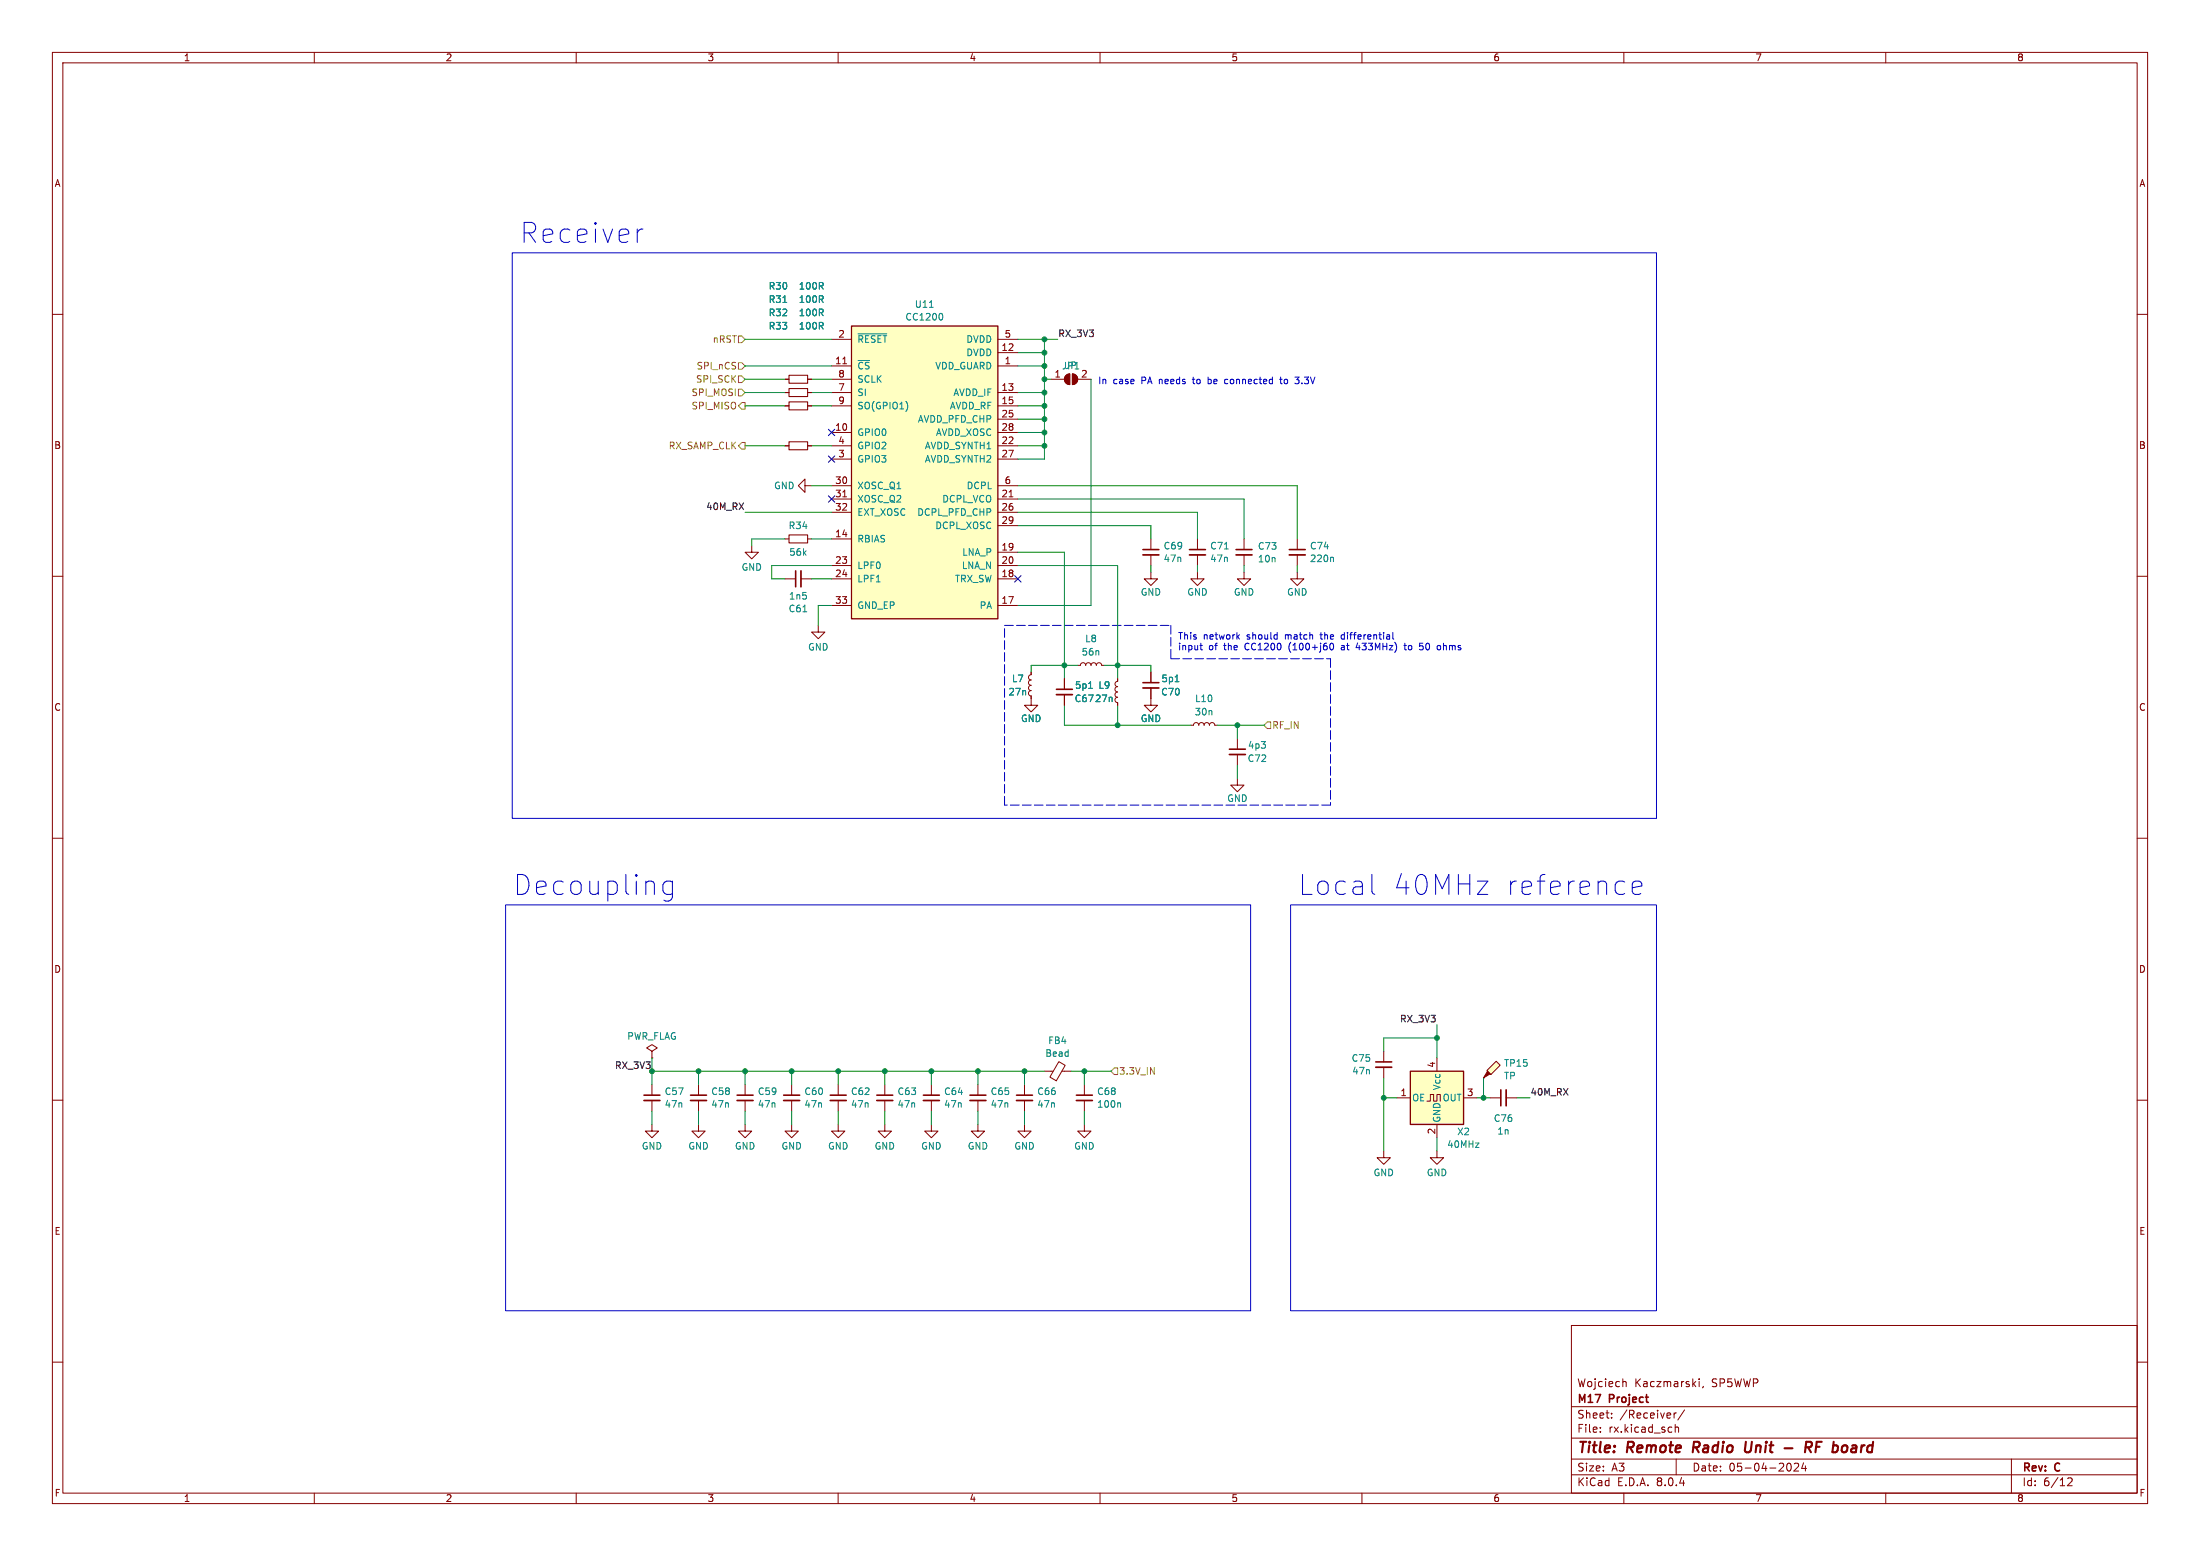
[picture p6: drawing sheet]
<svg xmlns="http://www.w3.org/2000/svg" width="420mm" height="297mm" viewBox="0 0 420 297" stroke-linecap="round" stroke-linejoin="round" font-family="sans-serif">
<g fill="none" stroke="#840000" stroke-width=".19">
<path d="M10 10h400v277h-400zM12 12h396v273h-396zM60 10v2M110 10v2M160 10v2M210 10v2M260 10v2M310 10v2M360 10v2M10 60h2M408 60h2M149.9 74.9h.7"/>
<path d="M149.9 77.5h.7M149.9 72.4h.7M154.2 74.9h.7M154.2 77.5h.7M154.2 72.4h.7M153.7 92.7v-1.3l-1.3 1.3 1.3 1.3v-1.3h1.2M10 110h2M149.9 110.5h2M149.9 102.9h.7M152.9 110.5h2M154.2 102.9h.7M219.7 102.9v2"/>
<path d="M219.7 105.9v2.1M228.6 109.2v1.3h1.3l-1.3 1.3-1.3-1.3h1.3M228.6 102.9v2M228.6 105.9v2.1M237.5 109.2v1.3h1.3l-1.3 1.3-1.3-1.3h1.3M237.5 102.9v2M237.5 105.9v2.1M408 110h2M196.8 129.8l-.3 .1-.2 .3 .2 .4 .3 .2-.4 .2v.5l.2 .2 .2 .1-.3 .2-.2 .3 .2 .4 .3 .1v1.8h1.3l-1.3 1.3-1.2-1.3h1.2M196.8 128.3v.5l-.3 .1-.2 .4 .2 .3 .3 .2M203.2 129.5v2.1M203.2 132.6v2"/>
<path d="M213.4 132.1l-.5 .3v.5l.5 .2-.4 .1-.2 .4 .2 .4 .4 .1v.5M213.4 129.5v.6l-.4 .1-.1 .4 .1 .3 .4 .2-.4 .1-.2 .4 .2 .3 .4 .2M219.7 131.3v3.3h1.3l-1.3 1.3-1.3-1.3h1.3M219.7 128.3v2M10 160h2M408 160h2M10 210h2M142.2 214.6v1.3h1.3l-1.3 1.3-1.2-1.3h1.2M142.2 207v2M142.2 210.1v2M151.1 214.6v1.3h1.3l-1.3 1.3-1.2-1.3h1.2M151.1 207v2"/>
<path d="M151.1 210.1v2M177.8 214.6v1.3h1.3l-1.3 1.3-1.3-1.3h1.3M199.4 204.5h1.6M202.1 202.6l1.3 .8-1.7 2.9-1.3-.7zM202.7 204.5h1.8M207 214.6v1.3h1.3l-1.3 1.3-1.3-1.3h1.3M207 207v2M207 210.1v2M264.2 200.7v2M264.2 203.7v2M408 210h2M10 260h2"/>
<path d="M300 253h108v32h-108zM408 260h2M300 278.5h108M300 274.5h108M300 268.5h108M305.5 273.2v.2M305.5 272.5v.1M307.7 270.5v.2M307.7 269.8v.1M310 263.7h.2l.2 .2v.8M319.6 269.7v1M319.8 271.9v1.5"/>
<path d="M319.8 272.5l.2-.1 .4 .1v.9M320 278.5v3M320 269.7l-.3 .1-.1 .2M321.6 269.1l-1.3 1.9M324.4 263.2v.1M324.4 263.7v1M325.2 264.6l-.2 .3M341.3 279.4l.1-.1a.8 .8 0 0 1 .6 .7 .8 .8 0 0 1-.6 .8l-.1-.1M342.5 279.4l.6-.1 .2 .1 .1 .3-1 1.1h1M344.3 279.2l-.4 1.1h1M344.7 279.8v1M384 278.5v6.5"/>
<path d="M60 285v2M110 285v2M160 285v2M210 285v2M260 285v2M300 281.5h108M310 285v2M360 285v2M394.7 282.2l.6-.1 .2 .1 .1 .3-.9 1.1h.9"/>
</g>
<path d="M323.4 275.2l-.3 2M333.3 275.2l-.2 1.6 .2 .3a.66 .66 0 0 0 .8-.1M340.7 276.4h1.5M344.7 276.3h.8a.55 .55 0 0 0 .4-.5 .55 .55 0 0 0-.3-.6h-.8l-.2 2M345.2 276.3l.5 .9M346.7 276.2h.7M347.8 275.2h-1l-.2 2" fill="none" stroke="#840000" stroke-width=".4"/>
<path d="M152.9 109v3M218.2 105.9h3M227.1 105.9h3M236 105.9h3M201.7 132.6h3M218.2 131.3h3M140.7 210.1h3.1M149.6 210.1h3.1M205.5 210.1h3M262.6 203.7h3.1" fill="none" stroke="#840000" stroke-width=".33"/>
<path d="M151.9 109v3M218.2 104.9h3M227.1 104.9h3M236 104.9h3M201.7 131.6h3M218.2 130.3h3M140.7 209h3.1M149.6 209h3.1M205.5 209h3M262.6 202.7h3.1" fill="none" stroke="#840000" stroke-width=".3"/>
<path d="M149.5 57.7h.7M153.3 116.8h.7M233.8 104.8h.7M207.8 131.4h.8M224.3 130.1h.8M213.7 210.5l.2 .2v.6" fill="none" stroke="#008484" stroke-width=".19"/>
<path d="M150.6 74.2h3.6v1.5h-3.6zM150.6 76.7h3.6v1.5h-3.6zM150.6 71.6h3.6v1.6h-3.6zM150.6 102.1h3.6v1.5h-3.6z" fill="none" stroke="#840000" stroke-width=".2"/>
<path d="M283.8 204.3l1.8-1.7 .8 .7-1.8 1.8z" fill="#ffffc2"/>
<path d="M284 204.5l.5 .5-1.3 .7z" fill="#840000" stroke="#840000" stroke-width=".19"/>
<path d="M283.2 205.7h.1M283.8 204.3l1.8-1.7 .8 .7-1.8 1.8z" fill="none" stroke="#840000" stroke-width=".19"/>
<path d="M269.2 204.5h10.2v10.1h-10.2z" fill="#ffffc2"/>
<path d="M269.2 204.5h10.2v10.1h-10.2z" fill="none" stroke="#840000" stroke-width=".25"/>
<g fill="none" stroke="#840000" stroke-width=".19">
<path d="M149.9 85.1h.7M154.2 85.1h.7M156.2 119.4v1.3h1.3l-1.3 1.2-1.3-1.2h1.3M219.7 109.2v1.3h1.3l-1.3 1.3-1.3-1.3h1.3M205.7 127h.5l.2-.4 .4-.1 .3 .1 .2 .4 .1-.4 .4-.1 .3 .1 .2 .4 .1-.4 .4-.1 .3 .1 .2 .4 .1-.4 .4-.1 .4 .1 .1 .4h.5M124.5 214.6v1.3h1.2l-1.2 1.3-1.3-1.3h1.3M124.5 200.7l1-.7-1-.6-1.1 .6 1.1 .7v1.2M124.5 201.9h.1M124.5 207v2M124.5 210.1v2M160 214.6v1.3h1.3l-1.3 1.3-1.3-1.3h1.3M160 207v2"/>
<path d="M160 210.1v2M168.9 214.6v1.3h1.3l-1.3 1.3-1.3-1.3h1.3M168.9 207v2M168.9 210.1v2M177.8 207v2M177.8 210.1v2M186.7 214.6v1.3h1.3l-1.3 1.3-1.3-1.3h1.3M186.7 207v2M186.7 210.1v2M195.6 214.6v1.3h1.2l-1.2 1.3-1.3-1.3h1.3M195.6 207v2M195.6 210.1v2"/>
<path d="M264.2 219.7v1.3h1.2l-1.2 1.2-1.3-1.2h1.3M266.7 209.6h2.5M272.4 210.2h.6v-1.3h.7v1.3h.6v-1.3h.7v1.3M274.3 219.7v1.3h1.3l-1.3 1.2-1.3-1.2h1.3M274.3 201.9v2.6M274.3 214.6v2.6M279.4 209.6h2.5M284.5 209.6h2M287.5 209.6h2.1"/>
</g>
<path d="M122.9 210.1h3.1M158.5 210.1h3M167.4 210.1h3M176.3 210.1h3M185.2 210.1h3M194.1 210.1h3M287.5 208v3.1" fill="none" stroke="#840000" stroke-width=".33"/>
<path d="M122.9 209h3.1M158.5 209h3M167.4 209h3M176.3 209h3M185.2 209h3M194.1 209h3M286.5 208v3.1" fill="none" stroke="#840000" stroke-width=".3"/>
<path d="M150.6 84.3h3.6v1.6h-3.6z" fill="none" stroke="#840000" stroke-width=".2"/>
<path d="M162.6 62.2h27.9v55.9h-27.9z" fill="#ffffc2"/>
<path d="M162.6 62.2h27.9v55.9h-27.9z" fill="none" stroke="#840000" stroke-width=".25"/>
<g fill="none" stroke="#840000" stroke-width=".19">
<path d="M149.9 74.9h.7M149.9 77.5h.7M149.9 72.4h.7M154.2 74.9h.7M154.2 77.5h.7M154.2 72.4h.7M158.7 69.9h3.9M158.7 74.9h3.9M158.7 77.5h3.9M158.7 64.8h3.9M158.7 72.4h3.9M160.9 69.4h.7"/>
<path d="M190.5 69.9h3.8M190.5 67.3h3.8M190.5 74.9h3.8M190.5 77.5h3.8M190.5 64.8h3.8M200.7 72.4h2.5M203.5 71.7l.7-.3v2a1.02 1.02 0 0 1-.9-.6 1.02 1.02 0 0 1 .2-1.1zM204.7 71.4a1.02 1.02 0 0 1 1 1 1.02 1.02 0 0 1-1 1zM205.7 72.4h2.6M149.9 85.1h.7M154.2 85.1h.7M158.7 82.6h3.9"/>
<path d="M158.7 95.3h3.9M158.7 85.1h3.9M158.7 97.8h3.9M158.7 87.6h3.9M158.7 92.7h3.9M160.9 94.8h.7M190.5 82.6h3.8M190.5 95.3h3.8M190.5 85.1h3.8M190.5 80h3.8M190.5 97.8h3.8M190.5 87.6h3.8"/>
<path d="M190.5 92.7h3.8M192.6 94.8h.8M143.5 104.1v1.3h1.3l-1.3 1.3-1.3-1.3h1.3M158.7 102.9h3.9M158.7 115.6h3.9M158.7 110.5h3.9M158.7 108h3.9M190.5 115.6h3.8M190.5 110.5h3.8M190.5 105.4h3.8M190.5 108h3.8M190.5 100.3h3.8"/>
<path d="M247.6 109.2v1.3h1.3l-1.3 1.3-1.2-1.3h1.2M247.6 102.9v2M247.6 105.9v2.1M196.8 128.3v.5M196.8 132.8v.6M203.2 129.5v2.1M203.2 132.6v2M213.4 129.5v.5M213.4 134.1v.5M219.7 128.3v2M219.7 131.3v2.1M227.3 138.4h.5l.2-.3 .3-.2 .4 .2 .2 .3 .1-.3 .4-.2 .3 .2 .2 .3 .1-.3 .4-.2 .3 .2 .2 .3 .1-.3 .4-.2 .4 .2 .1 .3h.5"/>
<path d="M236.2 148.6v1.3h1.3l-1.3 1.2-1.3-1.2h1.3M236.2 141v2M236.2 144v2.1M133.3 214.6v1.3h1.3l-1.3 1.3-1.2-1.3h1.2M133.3 207v2M133.3 210.1v2"/>
</g>
<path d="M149.5 57.7h.7M177.4 58.7h.8M179.7 59.8a.79 .79 0 0 1 0 1.3M163.8 63.7h5.5M173.2 77l.1 .4-.1 .8M205.2 70.4h.8M254.4 106.4l.2 .1v.7M207.8 131.4h.8M224.3 130.1h.8" fill="none" stroke="#008484" stroke-width=".19"/>
<g fill="#840000" stroke="#840000" stroke-width=".19">
<path d="M203.5 71.7l.7-.3v2a1.02 1.02 0 0 1-.9-.6 1.02 1.02 0 0 1 .2-1.1z"/>
<path d="M204.7 71.4a1.02 1.02 0 0 1 1 1 1.02 1.02 0 0 1-1 1z"/>
</g>
<path d="M246.1 105.9h3.1M234.7 144h3M131.8 210.1h3.1" fill="none" stroke="#840000" stroke-width=".33"/>
<path d="M246.1 104.9h3.1M234.7 143h3M131.8 209h3.1" fill="none" stroke="#840000" stroke-width=".3"/>
<path d="M141 71.8h.6l.6 .6-.6 .6h-.6zM141 69.2h.6l.6 .7-.6 .6h-.6zM141 74.3h.6l.6 .6-.6 .7h-.6zM141 64.1h.6l.6 .7-.6 .6h-.6zM141.6 76.8h.6v1.3h-.6l-.6-.6zM141.6 84.5h.6v1.2h-.6l-.6-.6zM241.9 137.8h.7v1.3h-.7l-.6-.7zM212.7 203.8h.7v1.3h-.7l-.6-.6z" fill="none" stroke="#848400" stroke-width=".19"/>
<g fill="none" stroke="#0000c2" stroke-width=".19">
<path d="M97.8 48.3h218.4v107.9h-218.4zM122.7 43.7h-.3l-.6 .4M230.6 72v1.2M230.6 73.2h.2M230.8 72.4l-.2 .1M234.3 72.4h-.3l-.2 .2v.5l.5 .1M244.3 72.4h.5M244.5 72v1.1l.3 .1M247.2 72h.8l-.4 .5h.3l.1 .2M248 73l-.3 .2h-.3M229.1 123.2h.4M229.2 122.8v1.1l.3 .1"/>
<path d="M236.3 121.5l.3 .5M236.6 121.2l-.5 .4M254.2 122.8l-.3 .2M254.3 122.8a.72 .72 0 0 1-.1 1.2l-.3-.2M256.2 121.2l-.2 .2 .2 .5M256.2 123.6l-.2 .1 .2 .3M256.2 123.2l-.1 .1M259.2 122.7l-.3 .9h.8M265.9 120.7v1.1l.2 .2M268 123.2h.5M268.2 122.8v1.1l.3 .1M271 122.8h.6"/>
<path d="M271.2 123.3h.3l.2 .2M271.7 123.8l-.2 .2h-.3M274.6 123.2l.3 .1 .1 .1v.5l-.4 .1M96.5 172.7h142.3v77.5h-142.3zM128.4 168.4l-.4-.2h-.7l-.6 .3-.1 .4v1.1l.3 .5 .4 .2h.7l.4-.2M128.4 168.2v3.1a1.03 1.03 0 0 1-1.7 .5M246.4 172.7h69.8v77.5h-69.8zM261.9 166.9v3.3l.2 .3 .3 .2M282 168.2h2l-2 2.5h2M311.6 169.5l1.8-.4-.2-.7-.3-.2h-.7l-.4 .2-.2 .3v1.5l.2 .3 .4 .2h.7l.3-.2"/>
</g>
<path d="M191.8 119.4h31.7M223.5 119.4v6.3M223.5 125.7h30.5M254 125.7v28M191.8 153.7v-34.3M254 153.7h-62.2" fill="none" stroke="#0000c2" stroke-width=".19" stroke-dasharray="1.7 .6"/>
<g fill="none" stroke="#008400" stroke-width=".19">
<path d="M142.2 74.9h7.7M142.2 64.8h16.5M142.2 69.9h16.5M142.2 72.4h7.7M142.2 77.5h7.7M154.9 74.9h3.8M154.9 72.4h3.8M154.9 77.5h3.8M194.3 74.9h5.1M194.3 67.3h5.1M194.3 64.8h7.6M194.3 69.9h5.1"/>
<path d="M194.3 77.5h5.1M199.4 64.8v22.8h-5.1M199.4 72.4h1.3M208.3 72.4v43.2h-14M142.2 97.8h16.5M142.2 85.1h7.7M154.9 92.7h3.8M154.9 85.1h3.8M194.3 97.8h34.3v5.1M194.3 92.7h53.3v10.2M194.3 95.3h43.2v7.6M194.3 82.6h5.1"/>
<path d="M194.3 85.1h5.1M194.3 80h5.1M149.9 102.9h-6.4v1.2M154.9 110.5h3.8M154.9 102.9h3.8M158.7 108h-11.4v2.5h2.6M158.7 115.6h-2.5v3.8M194.3 100.3h25.4v2.6M194.3 105.4h8.9v24.1M194.3 108h19.1v21.5M219.7 108v1.2M228.6 108v1.2"/>
<path d="M237.5 108v1.2M247.6 108v1.2M203.2 134.6v3.8h24.1M205.7 127h-8.9v1.3M210.8 127h8.9v1.3M213.4 134.6v3.8M232.4 138.4h8.9M236.2 138.4v2.6M236.2 146.1v2.5M274.3 198.1h-10.1v2.6M274.3 195.6v6.3M124.5 204.5h74.9"/>
<path d="M124.5 201.9v5.1M124.5 212.1v2.5M133.3 204.5v2.5M133.3 212.1v2.5M142.2 204.5v2.5M142.2 212.1v2.5M151.1 204.5v2.5M151.1 212.1v2.5M160 204.5v2.5M160 212.1v2.5M168.9 204.5v2.5M168.9 212.1v2.5"/>
<path d="M177.8 204.5v2.5M177.8 212.1v2.5M186.7 204.5v2.5M186.7 212.1v2.5M195.6 204.5v2.5M195.6 212.1v2.5M204.5 204.5h7.6M207 204.5v2.5M207 212.1v2.5M264.2 205.7v14M264.2 209.6h2.5M274.3 217.2v2.5"/>
<path d="M281.9 209.6h2.6M283.2 205.7v3.9M289.6 209.6h2.5"/>
</g>
<path d="M158.1 87l1.3 1.2M158.1 81.9l1.3 1.3M158.1 94.6l1.3 1.3M159.4 87l-1.3 1.2M159.4 81.9l-1.3 1.3M159.4 94.6l-1.3 1.3M193.7 109.9l1.2 1.2M194.9 109.9l-1.2 1.2" fill="none" stroke="#000084" stroke-width=".19"/>
<g fill="#008400" stroke="#008400" stroke-width=".19">
<circle cx="264.2" cy="209.6" r=".46"/>
<circle cx="283.2" cy="209.6" r=".46"/>
<circle cx="207" cy="204.5" r=".46"/>
<circle cx="195.6" cy="204.5" r=".46"/>
<circle cx="274.3" cy="198.1" r=".46"/>
<circle cx="199.4" cy="69.9" r=".46"/>
<circle cx="199.4" cy="74.9" r=".46"/>
<circle cx="199.4" cy="72.4" r=".46"/>
<circle cx="199.4" cy="67.3" r=".46"/>
<circle cx="199.4" cy="64.8" r=".46"/>
<circle cx="199.4" cy="82.6" r=".46"/>
<circle cx="199.4" cy="85.1" r=".46"/>
<circle cx="199.4" cy="80" r=".46"/>
<circle cx="199.4" cy="77.5" r=".46"/>
<circle cx="203.2" cy="127" r=".46"/>
<circle cx="186.7" cy="204.5" r=".46"/>
<circle cx="177.8" cy="204.5" r=".46"/>
<circle cx="168.9" cy="204.5" r=".46"/>
<circle cx="160" cy="204.5" r=".46"/>
<circle cx="213.4" cy="127" r=".46"/>
<circle cx="213.4" cy="138.4" r=".46"/>
<circle cx="236.2" cy="138.4" r=".46"/>
<circle cx="142.2" cy="204.5" r=".46"/>
<circle cx="151.1" cy="204.5" r=".46"/>
<circle cx="124.5" cy="204.5" r=".46"/>
<circle cx="133.3" cy="204.5" r=".46"/>
</g>
<g font-size="5.3" fill="#0000c2">
<text x="99.1" y="46.7">Receiver</text>
<text x="97.8" y="171.2">Decoupling</text>
<text x="247.6" y="171.2">Local</text>
<text x="265.5" y="171.2">40MHz</text>
<text x="286.8" y="171.2">reference</text>
</g>
<g font-size="2.8" fill="#840000">
<text x="301" y="277.9">Title:</text>
<text x="310.6" y="277.9">Remote</text>
<text x="324" y="277.9">Radio</text>
<text x="334.7" y="277.9">Unit</text>
<text x="347.8" y="277.9">RF</text>
<text x="353.9" y="277.9">board</text>
</g>
<g font-size="2.1" fill="#840000">
<text x="301" y="268.2">M17</text>
<text x="301" y="265">Wojciech</text>
<text x="307.3" y="268.2">Project</text>
<text x="312" y="265">Kaczmarski,</text>
<text x="326.8" y="265">SP5WWP</text>
<text x="301" y="273.7">File:</text>
<text x="301" y="271">Sheet:</text>
<text x="307.1" y="273.7">rx.kicad_sch</text>
<text x="309.2" y="271">/Receiver/</text>
<text x="301" y="281.1">Size:</text>
<text x="307.6" y="281.1">A3</text>
<text x="323" y="281.1">Date:</text>
<text x="330" y="281.1">05-04-2024</text>
<text x="386" y="281.3">Rev:</text>
<text x="392.4" y="281.3">C</text>
<text x="301" y="283.9">KiCad</text>
<text x="308.7" y="283.9">E.D.A.</text>
<text x="316.3" y="283.9">8.0.4</text>
<text x="386" y="283.9">Id:</text>
<text x="390.1" y="283.9">6/12</text>
</g>
<g font-size="1.8" fill="#840000">
<text x="35" y="11.9">1</text>
<text x="85" y="11.9">2</text>
<text x="135" y="11.9">3</text>
<text x="185" y="11.9">4</text>
<text x="235" y="11.9">5</text>
<text x="285" y="11.9">6</text>
<text x="335" y="11.9">7</text>
<text x="385" y="11.9">8</text>
<text x="10.3" y="35.9">A</text>
<text x="408.3" y="35.9">A</text>
<text x="159.9" y="64.5">2</text>
<text x="191.7" y="64.5">5</text>
<text x="159.3" y="69.6">11</text>
<text x="191.1" y="67.1">12</text>
<text x="191.7" y="69.6">1</text>
<text x="159.9" y="74.7">7</text>
<text x="159.9" y="72.1">8</text>
<text x="159.9" y="77.2">9</text>
<text x="191.1" y="74.7">13</text>
<text x="191.1" y="77.2">15</text>
<text x="201.2" y="72.1">1</text>
<text x="206.3" y="72.1">2</text>
<text x="159.3" y="82.3">10</text>
<text x="191.1" y="79.8">25</text>
<text x="191.1" y="82.3">28</text>
<text x="10.3" y="85.9">B</text>
<text x="159.9" y="87.4">3</text>
<text x="159.9" y="84.8">4</text>
<text x="191.1" y="84.8">22</text>
<text x="191.1" y="87.4">27</text>
<text x="408.2" y="85.9">B</text>
<text x="159.3" y="92.5">30</text>
<text x="159.3" y="95">31</text>
<text x="191.1" y="95">21</text>
<text x="191.7" y="92.5">6</text>
<text x="159.3" y="97.5">32</text>
<text x="191.1" y="97.5">26</text>
<text x="191.1" y="100.1">29</text>
<text x="159.3" y="102.6">14</text>
<text x="159.3" y="107.7">23</text>
<text x="191.1" y="105.2">19</text>
<text x="191.1" y="107.7">20</text>
<text x="159.3" y="110.2">24</text>
<text x="191.1" y="110.2">18</text>
<text x="159.3" y="115.3">33</text>
<text x="191.1" y="115.3">17</text>
<text x="10.3" y="135.9">C</text>
<text x="408.2" y="135.9">C</text>
<text x="10.3" y="185.9">D</text>
<text x="408.2" y="185.9">D</text>
<text x="274.1" y="203.9" transform="rotate(-90 274.1 203.9)">4</text>
<text x="267.3" y="209.3">1</text>
<text x="280" y="209.3">3</text>
<text x="274.1" y="216.6" transform="rotate(-90 274.1 216.6)">2</text>
<text x="10.3" y="235.9">E</text>
<text x="408.3" y="235.9">E</text>
<text x="10.3" y="285.9">F</text>
<text x="35" y="286.9">1</text>
<text x="85" y="286.9">2</text>
<text x="135" y="286.9">3</text>
<text x="185" y="286.9">4</text>
<text x="235" y="286.9">5</text>
<text x="285" y="286.9">6</text>
<text x="335" y="286.9">7</text>
<text x="385" y="286.9">8</text>
<text x="408.3" y="285.9">F</text>
</g>
<g font-size="1.8" fill="#008484">
<text x="146.6" y="58">R31</text>
<text x="146.6" y="55.5">R30</text>
<text x="152.4" y="58">100R</text>
<text x="152.4" y="55.5">100R</text>
<text x="174.6" y="58.9">U11</text>
<text x="146.6" y="60.6">R32</text>
<text x="146.6" y="63.1">R33</text>
<text x="152.4" y="60.6">100R</text>
<text x="152.4" y="63.1">100R</text>
<text x="163.6" y="65.6">~{RESET}</text>
<text x="172.7" y="61.4">CC1200</text>
<text x="184.4" y="65.6">DVDD</text>
<text x="163.6" y="70.7">~{CS}</text>
<text x="178.5" y="70.7">VDD_GUARD</text>
<text x="184.4" y="68.2">DVDD</text>
<text x="203.2" y="70.6">JP</text>
<text x="163.6" y="75.8">SI</text>
<text x="163.6" y="73.3">SCLK</text>
<text x="181.9" y="75.8">AVDD_IF</text>
<text x="163.6" y="83.4">GPIO0</text>
<text x="163.6" y="78.3">SO(GPIO1)</text>
<text x="175.1" y="80.9">AVDD_PFD_CHP</text>
<text x="178.6" y="83.4">AVDD_XOSC</text>
<text x="181.2" y="78.3">AVDD_RF</text>
<text x="163.6" y="88.5">GPIO3</text>
<text x="163.6" y="86">GPIO2</text>
<text x="176.5" y="86">AVDD_SYNTH1</text>
<text x="176.5" y="88.5">AVDD_SYNTH2</text>
<text x="147.7" y="93.6">GND</text>
<text x="163.6" y="93.6">XOSC_Q1</text>
<text x="184.4" y="93.6">DCPL</text>
<text x="150.5" y="101.2">R34</text>
<text x="163.6" y="96.1">XOSC_Q2</text>
<text x="163.6" y="98.7">EXT_XOSC</text>
<text x="175" y="98.7">DCPL_PFD_CHP</text>
<text x="178.5" y="101.2">DCPL_XOSC</text>
<text x="179.8" y="96.1">DCPL_VCO</text>
<text x="150.6" y="106.3">56k</text>
<text x="163.6" y="103.7">RBIAS</text>
<text x="183.6" y="106.3">LNA_P</text>
<text x="222" y="105.1">C69</text>
<text x="222" y="107.5">47n</text>
<text x="230.9" y="105.1">C71</text>
<text x="230.9" y="107.5">47n</text>
<text x="240" y="105.1">C73</text>
<text x="240" y="107.5">10n</text>
<text x="250" y="107.5">220n</text>
<text x="250" y="105.1">C74</text>
<text x="141.5" y="109.1">GND</text>
<text x="163.6" y="108.8">LPF0</text>
<text x="163.6" y="111.4">LPF1</text>
<text x="182.2" y="111.4">TRX_SW</text>
<text x="183.5" y="108.8">LNA_N</text>
<text x="217.7" y="113.9">GND</text>
<text x="226.6" y="113.9">GND</text>
<text x="235.5" y="113.9">GND</text>
<text x="245.6" y="113.9">GND</text>
<text x="150.5" y="117.1">C61</text>
<text x="150.5" y="114.6">1n5</text>
<text x="163.6" y="116.4">GND_EP</text>
<text x="186.9" y="116.4">PA</text>
<text x="154.2" y="124.4">GND</text>
<text x="206.4" y="125.3">56n</text>
<text x="207.1" y="122.8">L8</text>
<text x="193.1" y="130.4">L7</text>
<text x="205.1" y="131.7">5p1</text>
<text x="209.6" y="131.7">L9</text>
<text x="221.6" y="130.4">5p1</text>
<text x="192.4" y="132.9">27n</text>
<text x="205.1" y="134.2">C67</text>
<text x="208.9" y="134.2">27n</text>
<text x="221.6" y="132.9">C70</text>
<text x="228" y="136.8">30n</text>
<text x="228" y="134.2">L10</text>
<text x="194.8" y="138">GND</text>
<text x="217.7" y="138">GND</text>
<text x="238.1" y="143.1">4p3</text>
<text x="238.1" y="145.6">C72</text>
<text x="234.2" y="153.3">GND</text>
<text x="119.6" y="198.7">PWR_FLAG</text>
<text x="199.5" y="201.9">Bead</text>
<text x="200" y="199.5">FB4</text>
<text x="257.9" y="202.9">C75</text>
<text x="287" y="203.8">TP15</text>
<text x="126.8" y="209.2">C57</text>
<text x="135.7" y="209.2">C58</text>
<text x="144.6" y="209.2">C59</text>
<text x="153.5" y="209.2">C60</text>
<text x="162.4" y="209.2">C62</text>
<text x="171.2" y="209.2">C63</text>
<text x="180.1" y="209.2">C64</text>
<text x="189" y="209.2">C65</text>
<text x="197.9" y="209.2">C66</text>
<text x="209.3" y="209.2">C68</text>
<text x="258.1" y="205.3">47n</text>
<text x="275.2" y="208.2" transform="rotate(-90 275.2 208.2)">Vcc</text>
<text x="287" y="206.2">TP</text>
<text x="126.8" y="211.6">47n</text>
<text x="135.7" y="211.6">47n</text>
<text x="144.6" y="211.6">47n</text>
<text x="153.5" y="211.6">47n</text>
<text x="162.4" y="211.6">47n</text>
<text x="171.2" y="211.6">47n</text>
<text x="180.1" y="211.6">47n</text>
<text x="189" y="211.6">47n</text>
<text x="197.9" y="211.6">47n</text>
<text x="209.3" y="211.6">100n</text>
<text x="269.5" y="210.4">OE</text>
<text x="275.2" y="214.4" transform="rotate(-90 275.2 214.4)">GND</text>
<text x="275.3" y="210.4">OUT</text>
<text x="285.1" y="214.3">C76</text>
<text x="122.4" y="219.6">GND</text>
<text x="131.3" y="219.6">GND</text>
<text x="140.2" y="219.6">GND</text>
<text x="149.1" y="219.6">GND</text>
<text x="158" y="219.6">GND</text>
<text x="166.9" y="219.6">GND</text>
<text x="175.8" y="219.6">GND</text>
<text x="184.7" y="219.6">GND</text>
<text x="193.5" y="219.6">GND</text>
<text x="205" y="219.6">GND</text>
<text x="276.2" y="219.3">40MHz</text>
<text x="278.1" y="216.9">X2</text>
<text x="285.7" y="216.8">1n</text>
<text x="262.1" y="224.7">GND</text>
<text x="272.3" y="224.7">GND</text>
</g>
<g font-size="1.8" fill="#848400">
<text x="136" y="65.6">nRST</text>
<text x="132.9" y="70.7">SPI_nCS</text>
<text x="131.9" y="75.8">SPI_MOSI</text>
<text x="132.8" y="73.3">SPI_SCK</text>
<text x="131.9" y="78.3">SPI_MISO</text>
<text x="127.6" y="86">RX_SAMP_CLK</text>
<text x="242.8" y="139.3">RF_IN</text>
<text x="213.6" y="205.3">3.3V_IN</text>
</g>
<g font-size="1.8">
<text x="201.9" y="64.4">RX_3V3</text>
<text x="134.7" y="97.4">40M_RX</text>
<text x="267.2" y="195.2">RX_3V3</text>
<text x="117.3" y="204.1">RX_3V3</text>
<text x="292.1" y="209.2">40M_RX</text>
</g>
<g font-size="1.8" fill="#0000c2">
<text x="209.5" y="73.4">In</text>
<text x="212.5" y="73.4">case</text>
<text x="218" y="73.4">PA needs</text>
<text x="228.2" y="73.4">to</text>
<text x="231.2" y="73.4">be</text>
<text x="234.7" y="73.4">connected</text>
<text x="245.5" y="73.4">to</text>
<text x="248.5" y="73.4">3.3V</text>
<text x="224.8" y="122.2">This</text>
<text x="224.8" y="124.2">input</text>
<text x="229.7" y="122.2">network</text>
<text x="230.7" y="124.2">of</text>
<text x="233.8" y="124.2">the</text>
<text x="237.9" y="124.2">CC1200</text>
<text x="238.1" y="122.2">should</text>
<text x="245.6" y="122.2">match</text>
<text x="246.5" y="124.2">(100+j60</text>
<text x="252.6" y="122.2">the</text>
<text x="256.7" y="122.2">differential</text>
<text x="256.7" y="124.2">at</text>
<text x="259.8" y="124.2">433MHz)</text>
<text x="269.2" y="124.2">to</text>
<text x="272.3" y="124.2">50</text>
<text x="275.8" y="124.2">ohms</text>
</g>
</svg>
